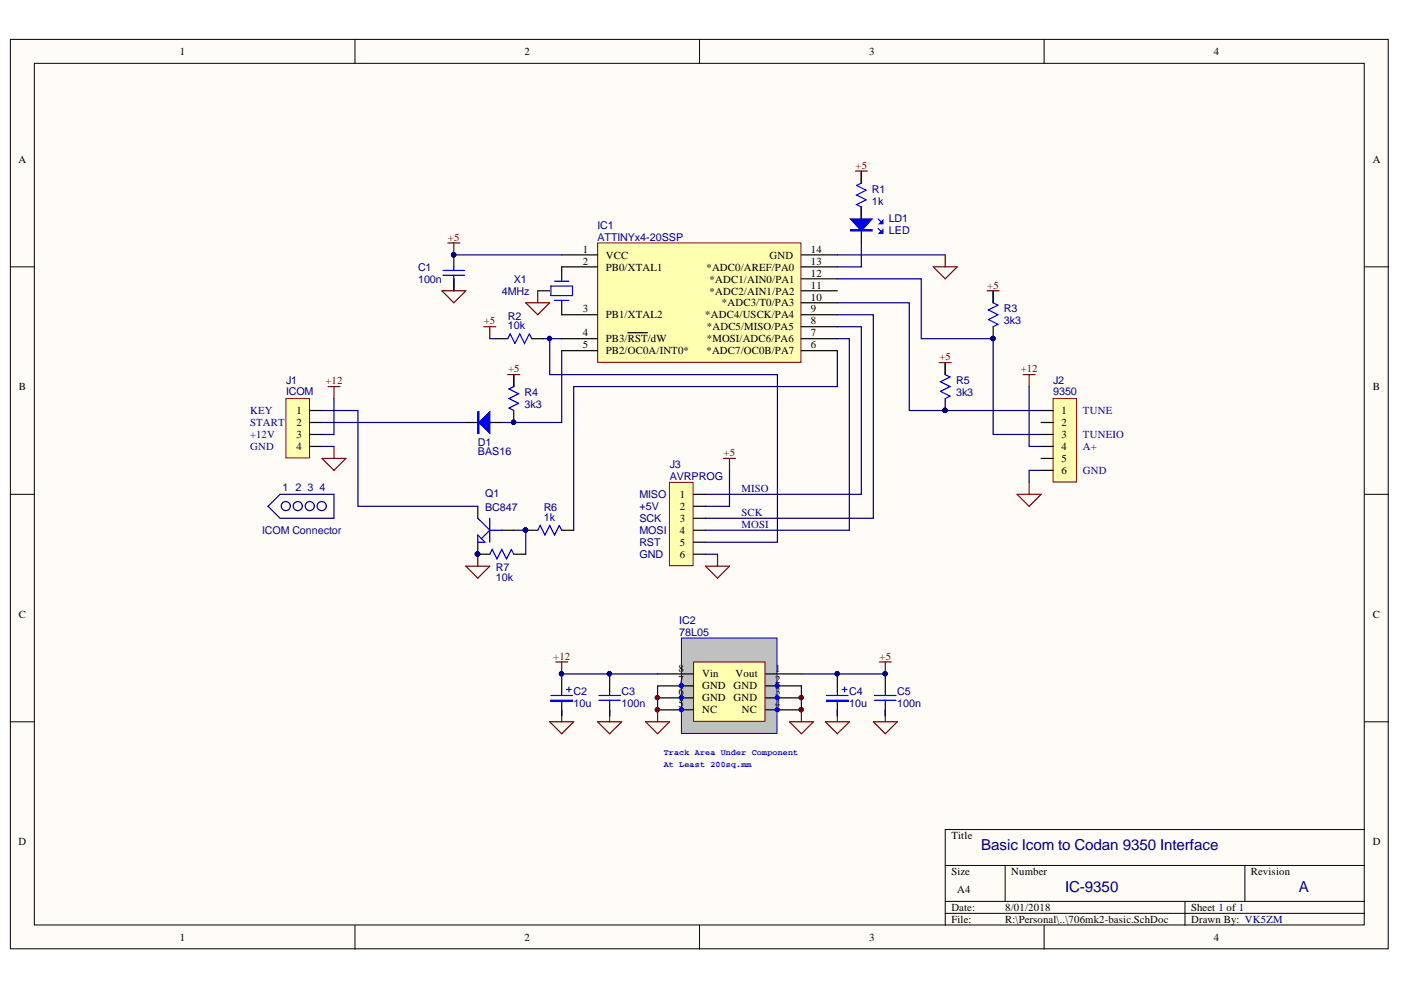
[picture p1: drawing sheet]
<svg xmlns="http://www.w3.org/2000/svg" width="297mm" height="210mm" viewBox="0 0 297 210" stroke-linecap="round" stroke-linejoin="round" font-family="sans-serif">
<g fill="#fffcf8" stroke="#000" stroke-width=".21">
<path d="M2.2 8.4h292.1v192.8h-292.1z"/>
<path d="M7.3 13.4h281.9v182.7h-281.9z"/>
</g>
<g fill="none" stroke="#000" stroke-width=".21">
<path d="M75.3 8.4v5M148.3 8.4v5M221.4 8.4v5M2.2 56.6h5.1M289.3 56.6h5.1M2.2 104.8h5.1M289.3 104.8h5.1M2.2 153h5.1M289.3 153h5.1M289.3 175.9h-88.9v20.3M75.3 196.2v5.1M148.3 196.2v5.1"/>
<path d="M200.4 183.5h88.9M200.4 191.1h88.9M200.4 193.7h88.9M213.1 183.5v7.6M221.4 196.2v5.1M251.2 191.1v5.1M263.9 183.5v7.6"/>
</g>
<g fill="#000080" stroke="#000080" stroke-width=".21">
<circle cx="139.4" cy="150.5" r=".46"/>
<circle cx="139.4" cy="147.9" r=".46"/>
<circle cx="169.9" cy="150.5" r=".46"/>
<circle cx="169.9" cy="147.9" r=".46"/>
</g>
<path d="M126.7 51.5h43.1v25.3h-43.1z" fill="#ffffb0" stroke="#800000" stroke-width=".21"/>
<g fill="none" stroke="#000" stroke-width=".25">
<path d="M96.2 54v2.6M96.2 59.1v2.6M119.1 54h7.6M126.7 56.6h-7.6v2.5M169.9 54h7.6M169.9 56.6h7.6M169.9 59.1h7.6M105.1 71.8h2.6M108.9 79.4v2.6M112.7 71.8h2.6M114 61.7h2.5M119.1 64.2v2.5h7.6"/>
<path d="M119.1 71.8h7.6M119.1 74.3h7.6M133.1 70.5h4.2M169.9 66.7h7.6M169.9 71.8h7.6M169.9 74.3h7.6M169.9 69.3h7.6M169.9 64.2h7.6M169.9 61.7h7.6M103.8 89.6h2.6M108.9 87v2.6"/>
</g>
<g fill="none" stroke="#00f" stroke-width=".25">
<path d="M93.9 57.3h4.6M93.9 58.4h4.6M96.2 56.6v.7M96.2 58.4v.7M117.6 59.6h3M119.1 59.1v.5M107.7 71.8l.5-1 1 2 1-2 1 2 1-2 .5 1M116.8 60.6h4.6v2.1h-4.6zM117.6 63.7h3M119.1 63.7v.5M101.3 87.3h.3v4.6h-.3zM101.4 87.3v4.6"/>
<path d="M108.9 82l-1 .5 2 1-2 1 2 1-2 1 1 .5"/>
</g>
<path d="M95 51.5h2.5M96.2 51.5v2.5M96.2 59.1v2.6M93.7 61.7h5.1l-2.6 2.5zM111.5 64.2h5l-2.5 2.5zM114 61.7v2.5M153.4 97.2h2.5M154.7 97.2v2.5" fill="none" stroke="#800000" stroke-width=".25"/>
<g fill="#000080" stroke="#000080" stroke-width=".21">
<circle cx="96.2" cy="54" r=".46"/>
<circle cx="108.9" cy="89.5" r=".46"/>
</g>
<path d="M96.2 59.1v2.6M96.2 54h22.9" fill="none" stroke="#000080" stroke-width=".25"/>
<path d="M101.6 89.6l2.2-2.3v4.6z" fill="#00f"/>
<path d="M200.4 79.4l1 .5-2 1 2 1.1-2 1 2 1-1 .5M210.6 64.2l1 .5-2 1 2 1-2 1 2 1.1-1 .5M101.6 89.6l2.2-2.3v4.6zM101.3 109.9l2.5 2.5M101.3 113.4l1.5 1.6h-1.5zM103.8 117.5l.6-1 1 2 1-2 1 2 1-2 .5 1M103.8 112.4l-1.7 1.8M103.8 109.9v5.1M103.8 112.4h2.6M114 112.4l.5-1 1 2 1-2 1.1 2 1-2 .5 1" fill="none" stroke="#00f" stroke-width=".25"/>
<path d="M200.4 76.9v2.5M210.6 61.7v2.5M210.6 69.3v2.5M98.8 89.6h2.5M200.4 84.5v2.5M101.3 107.3v2.6M101.3 115v2.5h2.5M106.4 112.4h2.5M108.9 117.5h2.6M111.5 112.4h2.5M119.1 112.4h2.5" fill="none" stroke="#000" stroke-width=".25"/>
<path d="M108.9 79.4v2.6M200.4 76.9v2.5M210.6 61.7v2.5M68.3 89.6h30.5M108.9 112.4h2.6v5.1" fill="none" stroke="#000080" stroke-width=".25"/>
<path d="M107.7 79.4h2.5M108.9 79.4v2.6M199.1 76.9h2.6M200.4 76.9v2.5M209.3 61.7h2.5M210.6 61.7v2.5M101.3 117.5v2.5M98.8 120h5l-2.5 2.6z" fill="none" stroke="#800000" stroke-width=".25"/>
<g fill="#000080" stroke="#000080" stroke-width=".21">
<circle cx="101.2" cy="117.5" r=".47"/>
<circle cx="111.4" cy="112.4" r=".46"/>
<circle cx="210.5" cy="71.8" r=".46"/>
<circle cx="200.4" cy="87" r=".46"/>
</g>
<path d="M60.6 84.5h5v12.6h-5z" fill="#ffffb0" stroke="#800000" stroke-width=".21"/>
<path d="M65.7 87h2.6M65.7 89.6h2.6M65.7 92.1h2.6M65.7 94.7h2.6" fill="none" stroke="#000" stroke-width=".25"/>
<path d="M68.3 97.2h5.1l-2.6 2.5zM69.5 82h2.6M70.8 82v2.5M70.8 94.7v2.5" fill="none" stroke="#800000" stroke-width=".25"/>
<path d="M68.3 94.7h2.5" fill="none" stroke="#000080" stroke-width=".25"/>
<path d="M223.3 84.5h5v17.7h-5z" fill="#ffffb0" stroke="#800000" stroke-width=".21"/>
<path d="M220.7 87h2.6M220.7 89.6h2.6M220.7 92.1h2.6M220.7 94.7h2.6M220.7 97.2h2.6M220.7 99.7h2.6" fill="none" stroke="#000" stroke-width=".25"/>
<path d="M216.9 79.4h2.6M218.2 79.4v2.6M215.7 104.8h5l-2.5 2.5zM218.2 102.3v2.5" fill="none" stroke="#800000" stroke-width=".25"/>
<path d="M141.9 102.3h5v17.6h-5z" fill="#ffffb0" stroke="#800000" stroke-width=".21"/>
<path d="M182.6 43.9v2.5M182.6 49v2.5M147 104.8h2.6M147 107.3h2.6M147 109.9h2.6M147 112.4h2.6M147 115h2.6M147 117.5h2.6" fill="none" stroke="#000" stroke-width=".25"/>
<path d="M186.2 48.5l.5 .5M186.2 46.4l.5 .5" fill="none" stroke="#00f" stroke-width=".25"/>
<path d="M180.3 46.4h4.6l-2.3 2.6z" fill="#00f"/>
<path d="M180.3 46.4h4.6l-2.3 2.6zM180.3 48.7h4.6v.3h-4.6zM180.3 48.8h4.6" fill="none" stroke="#00f" stroke-width=".25"/>
<path d="M186.4 49.5l.8-.8v.8z" fill="#00f"/>
<path d="M186.4 49.5l.8-.8v.8z" fill="none" stroke="#00f" stroke-width=".25"/>
<path d="M186.4 47.4l.8-.7v.7z" fill="#00f"/>
<path d="M182.6 38.8l-1 .5 2 1-2 1.1 2 1-2 1 1 .5M186.4 47.4l.8-.7v.7z" fill="none" stroke="#00f" stroke-width=".25"/>
<g fill="none" stroke="#000080" stroke-width=".25">
<path d="M182.6 36.3v2.5M177.5 54h22.9M182.6 51.5v5.1h-5.1M182.6 43.9v2.5M103.8 71.8h1.3M119.1 74.3v15.3h-12.7M177.5 71.8h2.6v40.6h-30.5M177.5 69.3h5.1v35.5h-33M177.5 66.7h7.7v43.2h-35.6M177.5 74.3v7.7h-55.9v30.4M68.3 87h7.6v20.3h25.4M154.7 99.7v7.6h-5.1"/>
<path d="M218.2 82v12.7h2.5M220.7 99.7h-2.5v2.6M149.6 117.5h2.5"/>
</g>
<g fill="#000080" stroke="#000080" stroke-width=".21">
<circle cx="108.9" cy="89.5" r=".46"/>
<circle cx="187.6" cy="142.8" r=".46"/>
</g>
<g fill="none" stroke="#800000" stroke-width=".25">
<path d="M181.3 36.3h2.6M182.6 36.3v2.5M197.9 56.6h5l-2.5 2.5zM200.4 54v2.6M102.6 69.3h2.5M103.8 69.3v2.5M152.1 117.5v2.5M149.6 120h5.1l-2.6 2.6zM136.9 153h5.1l-2.6 2.6zM139.4 150.5v2.5M167.4 153h5.1l-2.6 2.6zM169.9 150.5v2.5"/>
<path d="M186.4 140.3h2.6M187.7 140.3v2.6"/>
</g>
<path d="M182.6 36.3v2.5M182.6 43.9v2.5" fill="none" stroke="#000" stroke-width=".25"/>
<path d="M144.5 135.3h20.2v20.2h-20.2z" fill="#c0c0c0" stroke="#00f" stroke-width=".21"/>
<path d="M147 140.3h15.2v12.6h-15.2z" fill="#ffffb0" stroke="#800000" stroke-width=".21"/>
<g fill="none" stroke="#000" stroke-width=".25">
<path d="M119.1 144.2v2.5M119.1 149.2v2.6M129.3 144.2v2.5M129.3 149.2v2.6M139.4 142.9h7.6M139.4 145.4h7.6M139.4 148h7.6M139.4 150.5h7.6M162.3 142.9h7.6M162.3 145.4h7.6M162.3 148h7.6M162.3 150.5h7.6"/>
<path d="M177.5 144.2v2.5M177.5 149.2v2.6M187.7 144.2v2.5M187.7 149.2v2.6"/>
</g>
<g fill="#00f" stroke="#00f" stroke-width=".21">
<circle cx="164.8" cy="145.4" r=".46"/>
<circle cx="164.8" cy="147.9" r=".46"/>
<circle cx="164.8" cy="150.5" r=".46"/>
<circle cx="144.5" cy="147.9" r=".46"/>
<circle cx="144.5" cy="145.4" r=".46"/>
<circle cx="144.4" cy="150.5" r=".46"/>
</g>
<g fill="#800000" stroke="#800000" stroke-width=".21">
<circle cx="169.9" cy="147.9" r=".46"/>
<circle cx="169.9" cy="150.5" r=".46"/>
<circle cx="139.4" cy="147.9" r=".46"/>
<circle cx="139.4" cy="150.5" r=".46"/>
</g>
<g fill="none" stroke="#000080" stroke-width=".25">
<path d="M177.5 59.1h17.8v12.7h15.3v20.3h10.1M115.3 71.8h3.8M116.5 71.8v7.6h48.3v35.6h-15.2M177.5 64.2h15.3v22.8h27.9M70.8 84.5v7.6h-2.5M56.8 107.3l2.6-2.5h11.4v5.1h-11.4zM119.1 150.5v1.3M129.3 142.9v1.3M129.3 150.5v1.3M139.4 145.4v5.1M139.4 142.9h-20.3v1.3M169.9 145.4v5.1"/>
<path d="M169.9 142.9h17.8v1.3M177.5 142.9v1.3M177.5 150.5v1.3M187.7 150.5v1.3"/>
<circle cx="60.6" cy="107.3" r=".97"/>
<circle cx="63.1" cy="107.3" r=".97"/>
<circle cx="65.7" cy="107.3" r=".97"/>
<circle cx="68.2" cy="107.3" r=".97"/>
</g>
<g fill="none" stroke="#00f" stroke-width=".25">
<path d="M116.8 148.5h4.6v.2h-4.6zM116.8 147.5h4.6M119.1 146.7v.8M119.1 148.7v.5M120.1 146.2h1M120.6 145.7v1M127 148.5h4.5M127 147.5h4.5M129.3 146.7v.8M129.3 148.5v.7M175.3 148.5h4.5v.2h-4.5zM175.3 147.5h4.5"/>
<path d="M177.5 146.7v.8M177.5 148.7v.5M178.6 146.2h1M179.1 145.7v1M185.4 148.5h4.6M185.4 147.5h4.6M187.7 146.7v.8M187.7 148.5v.7"/>
</g>
<path d="M116.5 153h5.1l-2.5 2.6zM117.8 140.3h2.6M119.1 140.3v2.6M119.1 150.5v2.5M126.7 153h5.1l-2.5 2.6zM129.3 150.5v2.5M175 153h5.1l-2.6 2.6zM177.5 150.5v2.5M185.2 153h5l-2.5 2.6zM187.7 150.5v2.5" fill="none" stroke="#800000" stroke-width=".25"/>
<g fill="#000080" stroke="#000080" stroke-width=".21">
<circle cx="129.2" cy="142.8" r=".46"/>
<circle cx="177.5" cy="142.8" r=".46"/>
<circle cx="119" cy="142.8" r=".46"/>
<circle cx="210.5" cy="71.8" r=".46"/>
<circle cx="116.5" cy="71.8" r=".46"/>
<circle cx="187.6" cy="142.8" r=".46"/>
<circle cx="200.4" cy="87" r=".46"/>
</g>
<g font-size="3.2" fill="#000080">
<text x="208" y="180.3">Basic Icom to Codan 9350 Interface</text>
<text x="225.8" y="189.2">IC-9350</text>
<text x="275.4" y="189.2">A</text>
</g>
<g font-size="2.3">
<text x="38.1" y="11.7">1</text>
<text x="111.2" y="11.7">2</text>
<text x="184.3" y="11.7">3</text>
<text x="257.4" y="11.7">4</text>
<text x="3.9" y="34.5">A</text>
<text x="291.1" y="34.5">A</text>
<text x="123.6" y="53.6">1</text>
<text x="171.9" y="53.6">14</text>
<text x="123.6" y="56.1">2</text>
<text x="128.5" y="54.8">VCC</text>
<text x="128.5" y="57.4">PB0/XTAL1</text>
<text x="149.8" y="57.4">*ADC0/AREF/PA0</text>
<text x="150.5" y="59.9">*ADC1/AIN0/PA1</text>
<text x="163.1" y="54.8">GND</text>
<text x="171.9" y="58.6">12</text>
<text x="171.9" y="56.1">13</text>
<text x="150.5" y="62.4">*ADC2/AIN1/PA2</text>
<text x="153.1" y="65">*ADC3/T0/PA3</text>
<text x="171.9" y="63.7">10</text>
<text x="171.9" y="61.2">11</text>
<text x="123.6" y="66.2">3</text>
<text x="123.6" y="71.3">4</text>
<text x="128.5" y="67.5">PB1/XTAL2</text>
<text x="149.5" y="67.5">*ADC4/USCK/PA4</text>
<text x="149.9" y="70.1">*ADC5/MISO/PA5</text>
<text x="171.9" y="71.3">7</text>
<text x="171.9" y="68.8">8</text>
<text x="171.9" y="66.2">9</text>
<text x="123.6" y="73.9">5</text>
<text x="128.5" y="72.6">PB3/RST/dW</text>
<text x="128.5" y="75.1">PB2/OC0A/INT0*</text>
<text x="149.8" y="75.1">*ADC7/OC0B/PA7</text>
<text x="149.9" y="72.6">*MOSI/ADC6/PA6</text>
<text x="171.9" y="73.9">6</text>
<text x="4" y="82.7">B</text>
<text x="291.1" y="82.7">B</text>
<text x="62.8" y="87.8">1</text>
<text x="225" y="87.8">1</text>
<text x="62.8" y="90.3">2</text>
<text x="62.8" y="92.9">3</text>
<text x="62.8" y="95.4">4</text>
<text x="225" y="90.3">2</text>
<text x="225" y="92.9">3</text>
<text x="225" y="95.4">4</text>
<text x="225" y="97.9">5</text>
<text x="225" y="100.5">6</text>
<text x="144.1" y="105.6">1</text>
<text x="144.1" y="108.2">2</text>
<text x="144.1" y="110.7">3</text>
<text x="144.1" y="113.2">4</text>
<text x="144.1" y="115.8">5</text>
<text x="144.1" y="118.3">6</text>
<text x="4" y="131">C</text>
<text x="291.1" y="131">C</text>
<text x="143.9" y="142.4">8</text>
<text x="148.8" y="143.6">Vin</text>
<text x="156" y="143.6">Vout</text>
<text x="164.3" y="142.4">1</text>
<text x="143.9" y="144.9">7</text>
<text x="143.9" y="147.4">6</text>
<text x="143.9" y="150">5</text>
<text x="148.8" y="146.2">GND</text>
<text x="148.8" y="148.7">GND</text>
<text x="155.5" y="148.7">GND</text>
<text x="155.5" y="146.2">GND</text>
<text x="164.3" y="150">4</text>
<text x="164.3" y="147.4">3</text>
<text x="164.3" y="144.9">2</text>
<text x="148.8" y="151.2">NC</text>
<text x="157.3" y="151.2">NC</text>
<text x="3.9" y="179.2">D</text>
<text x="201.7" y="177.9">Title</text>
<text x="291.1" y="179.2">D</text>
<text x="201.7" y="185.6">Size</text>
<text x="214.4" y="185.6">Number</text>
<text x="265.2" y="185.6">Revision</text>
<text x="203" y="189.4">A4</text>
<text x="201.7" y="193.2">Date:</text>
<text x="201.7" y="195.7">File:</text>
<text x="213.1" y="193.2">8/01/2018</text>
<text x="213.1" y="195.7">R:\Personal\..\706mk2-basic.SchDoc</text>
<text x="252.5" y="193.2">Sheet 1 of 1</text>
<text x="252.5" y="195.7">Drawn By: VK5ZM</text>
<text x="38.1" y="199.5">1</text>
<text x="111.2" y="199.5">2</text>
<text x="184.3" y="199.5">3</text>
<text x="257.4" y="199.5">4</text>
</g>
<g font-size="2.3" fill="#800000">
<text x="181.4" y="35.7">+5</text>
<text x="95" y="51">+5</text>
<text x="209.3" y="61.2">+5</text>
<text x="102.6" y="68.8">+5</text>
<text x="199.2" y="76.4">+5</text>
<text x="69" y="81.5">+12</text>
<text x="107.7" y="78.9">+5</text>
<text x="216.4" y="78.9">+12</text>
<text x="153.4" y="96.7">+5</text>
<text x="117.3" y="139.8">+12</text>
<text x="186.5" y="139.8">+5</text>
</g>
<g font-size="2.3" fill="#000080">
<text x="184.9" y="40.9">R1</text>
<text x="184.9" y="43.4">1k</text>
<text x="188.4" y="47">LD1</text>
<text x="126.7" y="48.5">IC1</text>
<text x="126.7" y="51">ATTINYx4-20SSP</text>
<text x="188.4" y="49.5">LED</text>
<text x="88.6" y="57.4">C1</text>
<text x="88.6" y="59.9">100n</text>
<text x="108.9" y="59.9">X1</text>
<text x="106.4" y="62.4">4MHz</text>
<text x="107.7" y="67.8">R2</text>
<text x="107.7" y="69.8">10k</text>
<text x="212.9" y="66.2">R3</text>
<text x="212.9" y="68.8">3k3</text>
<text x="60.6" y="81.5">J1</text>
<text x="60.6" y="83.7">ICOM</text>
<text x="111.2" y="84">R4</text>
<text x="202.7" y="81.5">R5</text>
<text x="202.7" y="84">3k3</text>
<text x="223.3" y="81.5">J2</text>
<text x="223.3" y="83.7">9350</text>
<text x="111.2" y="86.5">3k3</text>
<text x="101.3" y="94.5">D1</text>
<text x="101.3" y="96.5">BAS16</text>
<text x="142" y="99.3">J3</text>
<text x="142" y="101.8">AVRPROG</text>
<text x="102.8" y="105.4">Q1</text>
<text x="135.6" y="105.6">MISO</text>
<text x="102.8" y="108.4">BC847</text>
<text x="115.3" y="108.4">R6</text>
<text x="115.3" y="110.4">1k</text>
<text x="135.6" y="113.2">MOSI</text>
<text x="135.6" y="110.7">SCK</text>
<text x="135.6" y="108.2">+5V</text>
<text x="135.6" y="115.8">RST</text>
<text x="135.6" y="118.3">GND</text>
<text x="105.1" y="121.1">R7</text>
<text x="105.1" y="123.1">10k</text>
<text x="144" y="132.2">IC2</text>
<text x="144" y="134.8">78L05</text>
<text x="121.6" y="147.4">C2</text>
<text x="121.6" y="150">10u</text>
<text x="131.8" y="147.4">C3</text>
<text x="131.8" y="150">100n</text>
<text x="180.1" y="147.4">C4</text>
<text x="180.1" y="150">10u</text>
<text x="190.2" y="147.4">C5</text>
<text x="190.2" y="150">100n</text>
</g>
<g font-size="2.3" fill="#11037f">
<text x="53" y="87.8">KEY</text>
<text x="229.6" y="87.8">TUNE</text>
<text x="53" y="90.3">START</text>
<text x="53" y="92.9">+12V</text>
<text x="53" y="95.4">GND</text>
<text x="229.6" y="92.9">TUNEIO</text>
<text x="229.6" y="95.4">A+</text>
<text x="229.6" y="100.5">GND</text>
<text x="59.9" y="104.1">1</text>
<text x="62.7" y="104.1">2</text>
<text x="65.2" y="104.1">3</text>
<text x="67.7" y="104.1">4</text>
<text x="157.2" y="104.4">MISO</text>
<text x="55.6" y="113.2">ICOM Connector</text>
<text x="157.2" y="109.4">SCK</text>
<text x="157.2" y="112">MOSI</text>
</g>
<g font-size="1.8" fill="#00f">
<text x="140.7" y="160.1">Track Area Under Component</text>
<text x="140.7" y="162.7">At Least 200sq.mm</text>
</g>
</svg>
